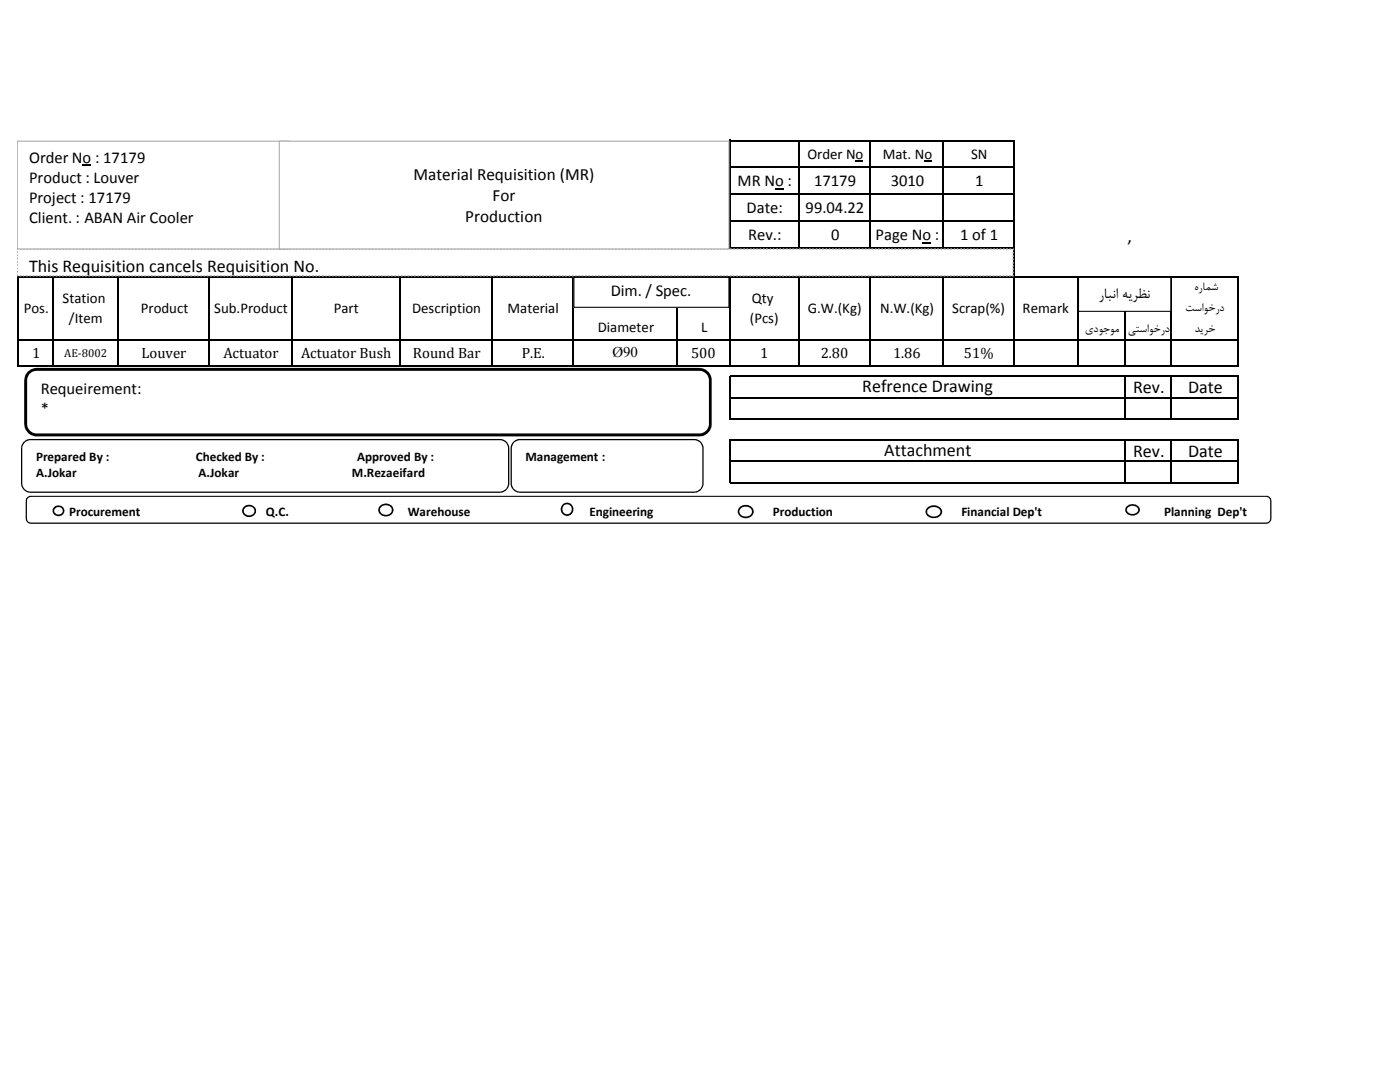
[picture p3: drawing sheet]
<svg xmlns="http://www.w3.org/2000/svg" width="279mm" height="216mm" viewBox="0 0 279 216" stroke-linecap="round" stroke-linejoin="round" font-family="sans-serif">
<path d="M154.7 37.6h1.7v.2h-1.7zM170.7 32.1h1.6v.2h-1.6zM184.5 32.1h1.6v.2h-1.6zM184.1 48.3h1.7v.3h-1.7z" fill="#000"/>
<g fill="none" stroke="#000" stroke-width=".3">
<path d="M145.6 27.9v21.8M145.8 28h56.7M145.8 33.4h56.7M145.8 38.8h56.7M159.4 28.2v21.5M173.7 28.2v21.5M188.3 28.2v21.5M202.3 28.2v45M3.6 55v18.2M3.7 55.2h243.5M10.6 55.3v17.9M23.6 55.3v17.9"/>
<path d="M41.8 55.3v17.9M58.2 55.3v17.9M79.8 55.3v17.9M98.2 55.3v17.9M114.4 55.3v17.9M135.2 55.3v17.9M145.6 55.3v17.9M145.8 44.2h56.7M145.8 49.6h56.7M159.4 55.3v17.9M173.7 55.3v17.9M188.3 55.3v17.9"/>
<path d="M215.1 55.3v17.9M224.4 55.3v17.9M233.8 55.3v17.9M247 55.3v17.9M3.7 67.8h243.5M3.7 73h243.5M145.6 75v8.7M145.8 75.1h101.4M145.8 79.4h101.4M224.4 75.3v8.4M233.8 75.3v8.4M247 75.3v8.4"/>
<path d="M145.6 87.7v8.7M145.8 83.6h101.4M145.8 87.8h101.4M145.8 92.1h101.4M145.8 96.3h101.4M224.4 88v8.4M233.8 88v8.4M247 88v8.4"/>
</g>
<path d="M3.4 49.7h198.8v5.3h-198.8z" fill="#fff"/>
<path d="M3.4 54.7h.2v.3h-.2zM3.4 54.1h.2v.3h-.2zM3.4 53.4h.2v.3h-.2zM3.4 52.7h.2v.4h-.2zM3.4 52.1h.2v.3h-.2zM3.4 51.4h.2v.4h-.2zM3.4 50.8h.2v.3h-.2zM3.4 50.1h.2v.4h-.2zM3.4 49.6l.2-.1v.3h-.2l.2-.1v.1h-.2zM4 49.5h.3v.3h-.3zM4.6 49.5h.4v.3h-.4zM5.3 49.5h.3v.3h-.3zM5.9 49.5h.4v.3h-.4zM6.6 49.5h.3v.3h-.3zM7.2 49.5h.4v.3h-.4zM7.9 49.5h.4v.3h-.4zM8.6 49.5h.3v.3h-.3zM9.2 49.5h.4v.3h-.4zM9.9 49.5h.3v.3h-.3zM10.5 49.5h.4v.3h-.4zM11.2 49.5h.3v.3h-.3zM11.9 49.5h.3v.3h-.3zM12.5 49.5h.3v.3h-.3zM13.2 49.5h.3v.3h-.3zM13.8 49.5h.3v.3h-.3zM14.5 49.5h.3v.3h-.3zM15.1 49.5h.4v.3h-.4zM15.8 49.5h.3v.3h-.3zM16.4 49.5h.4v.3h-.4zM17.1 49.5h.3v.3h-.3zM17.7 49.5h.4v.3h-.4zM18.4 49.5h.4v.3h-.4zM19 49.5h.4v.3h-.4zM19.7 49.5h.4v.3h-.4zM20.4 49.5h.3v.3h-.3zM21 49.5h.4v.3h-.4zM21.7 49.5h.3v.3h-.3zM22.4 49.5h.3v.3h-.3zM23 49.5h.3v.3h-.3zM23.7 49.5h.3v.3h-.3zM24.3 49.5h.3v.3h-.3zM25 49.5h.3v.3h-.3zM25.6 49.5h.4v.3h-.4zM26.3 49.5h.3v.3h-.3zM26.9 49.5h.4v.3h-.4zM27.6 49.5h.3v.3h-.3zM28.2 49.5h.4v.3h-.4zM28.9 49.5h.4v.3h-.4zM29.5 49.5h.4v.3h-.4zM30.2 49.5h.4v.3h-.4zM30.9 49.5h.3v.3h-.3zM31.5 49.5h.4v.3h-.4zM32.2 49.5h.3v.3h-.3zM32.9 49.5h.3v.3h-.3zM33.5 49.5h.3v.3h-.3zM34.2 49.5h.3v.3h-.3zM34.8 49.5h.3v.3h-.3zM35.5 49.5h.3v.3h-.3zM36.1 49.5h.3v.3h-.3zM36.8 49.5h.3v.3h-.3zM37.4 49.5h.4v.3h-.4zM38.1 49.5h.3v.3h-.3zM38.7 49.5h.4v.3h-.4zM39.4 49.5h.4v.3h-.4zM40 49.5h.4v.3h-.4zM40.7 49.5h.4v.3h-.4zM41.4 49.5h.3v.3h-.3zM42 49.5h.4v.3h-.4zM42.7 49.5h.3v.3h-.3zM43.3 49.5h.4v.3h-.4zM44 49.5h.3v.3h-.3zM44.7 49.5h.3v.3h-.3zM45.3 49.5h.3v.3h-.3zM46 49.5h.3v.3h-.3zM46.6 49.5h.3v.3h-.3zM47.3 49.5h.3v.3h-.3zM47.9 49.5h.4v.3h-.4zM48.6 49.5h.3v.3h-.3zM49.2 49.5h.4v.3h-.4zM49.9 49.5h.3v.3h-.3zM50.5 49.5h.4v.3h-.4zM51.2 49.5h.4v.3h-.4zM51.9 49.5h.3v.3h-.3zM52.5 49.5h.4v.3h-.4zM53.2 49.5h.3v.3h-.3zM53.8 49.5h.4v.3h-.4zM54.5 49.5h.3v.3h-.3zM55.2 49.5h.3v.3h-.3zM55.8 49.5h.3v.3h-.3zM56.5 49.5h.3v.3h-.3zM57.1 49.5h.3v.3h-.3zM57.8 49.5h.3v.3h-.3zM58.4 49.5h.4v.3h-.4zM59.1 49.5h.3v.3h-.3zM59.7 49.5h.4v.3h-.4zM60.4 49.5h.3v.3h-.3zM61 49.5h.4v.3h-.4zM61.7 49.5h.4v.3h-.4zM62.4 49.5h.3v.3h-.3zM63 49.5h.4v.3h-.4zM63.7 49.5h.3v.3h-.3zM64.3 49.5h.4v.3h-.4zM65 49.5h.3v.3h-.3zM65.7 49.5h.3v.3h-.3zM66.3 49.5h.3v.3h-.3zM67 49.5h.3v.3h-.3zM67.6 49.5h.3v.3h-.3zM68.3 49.5h.3v.3h-.3zM68.9 49.5h.4v.3h-.4zM69.6 49.5h.3v.3h-.3zM70.2 49.5h.4v.3h-.4zM70.9 49.5h.3v.3h-.3zM71.5 49.5h.4v.3h-.4zM72.2 49.5h.4v.3h-.4zM72.9 49.5h.3v.3h-.3zM73.5 49.5h.4v.3h-.4zM74.2 49.5h.3v.3h-.3zM74.8 49.5h.4v.3h-.4zM75.5 49.5h.3v.3h-.3zM76.2 49.5h.3v.3h-.3zM76.8 49.5h.3v.3h-.3zM77.5 49.5h.3v.3h-.3zM78.1 49.5h.3v.3h-.3zM78.8 49.5h.3v.3h-.3zM79.4 49.5h.4v.3h-.4zM80.1 49.5h.3v.3h-.3zM80.7 49.5h.4v.3h-.4zM81.4 49.5h.3v.3h-.3zM82 49.5h.4v.3h-.4zM82.7 49.5h.4v.3h-.4zM83.4 49.5h.3v.3h-.3zM84 49.5h.4v.3h-.4zM84.7 49.5h.3v.3h-.3zM85.3 49.5h.4v.3h-.4zM86 49.5h.3v.3h-.3zM86.7 49.5h.3v.3h-.3zM87.3 49.5h.3v.3h-.3zM88 49.5h.3v.3h-.3zM88.6 49.5h.3v.3h-.3zM89.3 49.5h.3v.3h-.3zM89.9 49.5h.4v.3h-.4zM90.6 49.5h.3v.3h-.3zM91.2 49.5h.4v.3h-.4zM91.9 49.5h.3v.3h-.3zM92.5 49.5h.4v.3h-.4zM93.2 49.5h.4v.3h-.4zM93.9 49.5h.3v.3h-.3zM94.5 49.5h.4v.3h-.4zM95.2 49.5h.3v.3h-.3zM95.8 49.5h.4v.3h-.4zM96.5 49.5h.3v.3h-.3zM97.2 49.5h.3v.3h-.3zM97.8 49.5h.3v.3h-.3zM98.5 49.5h.3v.3h-.3zM99.1 49.5h.3v.3h-.3zM99.8 49.5h.3v.3h-.3zM100.4 49.5h.4v.3h-.4zM101.1 49.5h.3v.3h-.3zM101.7 49.5h.4v.3h-.4zM102.4 49.5h.3v.3h-.3zM103 49.5h.4v.3h-.4zM103.7 49.5h.4v.3h-.4zM104.4 49.5h.3v.3h-.3zM105 49.5h.4v.3h-.4zM105.7 49.5h.3v.3h-.3zM106.3 49.5h.4v.3h-.4zM107 49.5h.3v.3h-.3zM107.7 49.5h.3v.3h-.3zM108.3 49.5h.3v.3h-.3zM109 49.5h.3v.3h-.3zM109.6 49.5h.3v.3h-.3zM110.3 49.5h.3v.3h-.3zM110.9 49.5h.4v.3h-.4zM111.6 49.5h.3v.3h-.3zM112.2 49.5h.4v.3h-.4zM112.9 49.5h.3v.3h-.3zM113.5 49.5h.4v.3h-.4zM114.2 49.5h.4v.3h-.4zM114.9 49.5h.3v.3h-.3zM115.5 49.5h.4v.3h-.4zM116.2 49.5h.3v.3h-.3zM116.8 49.5h.4v.3h-.4zM117.5 49.5h.3v.3h-.3zM118.2 49.5h.3v.3h-.3zM118.8 49.5h.3v.3h-.3zM119.5 49.5h.3v.3h-.3zM120.1 49.5h.3v.3h-.3zM120.8 49.5h.3v.3h-.3zM121.4 49.5h.4v.3h-.4zM122.1 49.5h.3v.3h-.3zM122.7 49.5h.4v.3h-.4zM123.4 49.5h.3v.3h-.3zM124 49.5h.4v.3h-.4zM124.7 49.5h.4v.3h-.4zM125.3 49.5h.4v.3h-.4zM126 49.5h.4v.3h-.4zM126.7 49.5h.3v.3h-.3zM127.3 49.5h.4v.3h-.4zM128 49.5h.3v.3h-.3zM128.7 49.5h.3v.3h-.3zM129.3 49.5h.3v.3h-.3zM130 49.5h.3v.3h-.3zM130.6 49.5h.3v.3h-.3zM131.3 49.5h.3v.3h-.3zM131.9 49.5h.3v.3h-.3zM132.6 49.5h.3v.3h-.3zM133.2 49.5h.4v.3h-.4zM133.9 49.5h.3v.3h-.3zM134.5 49.5h.4v.3h-.4zM135.2 49.5h.4v.3h-.4zM135.8 49.5h.4v.3h-.4zM136.5 49.5h.4v.3h-.4zM137.2 49.5h.3v.3h-.3zM137.8 49.5h.4v.3h-.4zM138.5 49.5h.3v.3h-.3zM139.1 49.5h.4v.3h-.4zM139.8 49.5h.3v.3h-.3zM140.5 49.5h.3v.3h-.3zM141.1 49.5h.3v.3h-.3zM141.8 49.5h.3v.3h-.3zM142.4 49.5h.3v.3h-.3zM143.1 49.5h.3v.3h-.3zM143.7 49.5h.4v.3h-.4zM144.4 49.5h.3v.3h-.3zM145 49.5h.4v.3h-.4zM145.7 49.5h.3v.3h-.3zM146.3 49.5h.4v.3h-.4zM147 49.5h.4v.3h-.4zM147.7 49.5h.3v.3h-.3zM148.3 49.5h.4v.3h-.4zM149 49.5h.3v.3h-.3zM149.6 49.5h.4v.3h-.4zM150.3 49.5h.3v.3h-.3zM151 49.5h.3v.3h-.3zM151.6 49.5h.3v.3h-.3zM152.3 49.5h.3v.3h-.3zM152.9 49.5h.3v.3h-.3zM153.6 49.5h.3v.3h-.3zM154.2 49.5h.4v.3h-.4zM154.9 49.5h.3v.3h-.3zM155.5 49.5h.4v.3h-.4zM156.2 49.5h.3v.3h-.3zM156.8 49.5h.4v.3h-.4zM157.5 49.5h.4v.3h-.4zM158.2 49.5h.3v.3h-.3zM158.8 49.5h.4v.3h-.4zM159.5 49.5h.3v.3h-.3zM160.1 49.5h.4v.3h-.4zM160.8 49.5h.3v.3h-.3zM161.5 49.5h.3v.3h-.3zM162.1 49.5h.3v.3h-.3zM162.8 49.5h.3v.3h-.3zM163.4 49.5h.3v.3h-.3zM164.1 49.5h.3v.3h-.3zM164.7 49.5h.4v.3h-.4zM165.4 49.5h.3v.3h-.3zM166 49.5h.4v.3h-.4zM166.7 49.5h.3v.3h-.3zM167.3 49.5h.4v.3h-.4zM168 49.5h.4v.3h-.4zM168.7 49.5h.3v.3h-.3zM169.3 49.5h.4v.3h-.4zM170 49.5h.3v.3h-.3zM170.6 49.5h.4v.3h-.4zM171.3 49.5h.3v.3h-.3zM172 49.5h.3v.3h-.3zM172.6 49.5h.3v.3h-.3zM173.3 49.5h.3v.3h-.3zM173.9 49.5h.3v.3h-.3zM174.6 49.5h.3v.3h-.3zM175.2 49.5h.4v.3h-.4zM175.9 49.5h.3v.3h-.3zM176.5 49.5h.4v.3h-.4zM177.2 49.5h.3v.3h-.3zM177.8 49.5h.4v.3h-.4zM178.5 49.5h.4v.3h-.4zM179.2 49.5h.3v.3h-.3zM179.8 49.5h.4v.3h-.4zM180.5 49.5h.3v.3h-.3zM181.1 49.5h.4v.3h-.4zM181.8 49.5h.3v.3h-.3zM182.5 49.5h.3v.3h-.3zM183.1 49.5h.3v.3h-.3zM183.8 49.5h.3v.3h-.3zM184.4 49.5h.3v.3h-.3zM185.1 49.5h.3v.3h-.3zM185.7 49.5h.4v.3h-.4zM186.4 49.5h.3v.3h-.3zM187 49.5h.4v.3h-.4zM187.7 49.5h.3v.3h-.3zM188.3 49.5h.4v.3h-.4zM189 49.5h.4v.3h-.4zM189.7 49.5h.3v.3h-.3zM190.3 49.5h.4v.3h-.4zM191 49.5h.3v.3h-.3zM191.6 49.5h.4v.3h-.4zM192.3 49.5h.3v.3h-.3zM193 49.5h.3v.3h-.3zM193.6 49.5h.3v.3h-.3zM194.3 49.5h.3v.3h-.3zM194.9 49.5h.3v.3h-.3zM195.6 49.5h.3v.3h-.3zM196.2 49.5h.4v.3h-.4zM196.9 49.5h.3v.3h-.3zM197.5 49.5h.4v.3h-.4zM198.2 49.5h.3v.3h-.3zM198.8 49.5h.4v.3h-.4zM199.5 49.5h.4v.3h-.4zM200.2 49.5h.3v.3h-.3zM200.8 49.5h.4v.3h-.4zM201.5 49.5h.3v.3h-.3zM202.1 49.5l.2 .1 .1 .4h-.3zM202.1 50.2h.3v.4h-.3zM202.1 50.9h.3v.4h-.3zM202.1 51.6h.3v.3h-.3zM202.1 52.2h.3v.4h-.3zM202.1 52.9h.3v.3h-.3zM202.1 53.6h.3v.3h-.3zM202.1 54.2h.3v.3h-.3zM202.1 54.9h.3l-.1 .3h-.2v-.3h.1l-.1 .1zM201.4 54.9h.3v.3h-.3zM200.7 54.9h.4v.3h-.4zM200.1 54.9h.3v.3h-.3zM199.4 54.9h.4v.3h-.4zM198.8 54.9h.3v.3h-.3zM198.1 54.9h.4v.3h-.4zM197.5 54.9h.3v.3h-.3zM196.8 54.9h.3v.3h-.3zM196.2 54.9h.3v.3h-.3zM195.5 54.9h.3v.3h-.3zM194.9 54.9h.3v.3h-.3zM194.2 54.9h.3v.3h-.3zM193.5 54.9h.3v.3h-.3zM192.9 54.9h.3v.3h-.3zM192.2 54.9h.3v.3h-.3zM191.6 54.9h.3v.3h-.3zM190.9 54.9h.3v.3h-.3zM190.2 54.9h.4v.3h-.4zM189.6 54.9h.3v.3h-.3zM188.9 54.9h.4v.3h-.4zM188.3 54.9h.3v.3h-.3zM187.6 54.9h.4v.3h-.4zM187 54.9h.3v.3h-.3zM186.3 54.9h.3v.3h-.3zM185.7 54.9h.3v.3h-.3zM185 54.9h.3v.3h-.3zM184.4 54.9h.3v.3h-.3zM183.7 54.9h.3v.3h-.3zM183 54.9h.3v.3h-.3zM182.4 54.9h.3v.3h-.3zM181.7 54.9h.3v.3h-.3zM181.1 54.9h.3v.3h-.3zM180.4 54.9h.3v.3h-.3zM179.7 54.9h.4v.3h-.4zM179.1 54.9h.3v.3h-.3zM178.4 54.9h.4v.3h-.4zM177.8 54.9h.3v.3h-.3zM177.1 54.9h.4v.3h-.4zM176.5 54.9h.3v.3h-.3zM175.8 54.9h.3v.3h-.3zM175.2 54.9h.3v.3h-.3zM174.5 54.9h.3v.3h-.3zM173.9 54.9h.3v.3h-.3zM173.2 54.9h.3v.3h-.3zM172.6 54.9h.2v.3h-.2zM171.9 54.9h.3v.3h-.3zM171.2 54.9h.3v.3h-.3zM170.6 54.9h.3v.3h-.3zM169.9 54.9h.3v.3h-.3zM169.2 54.9h.4v.3h-.4zM168.6 54.9h.3v.3h-.3zM167.9 54.9h.4v.3h-.4zM167.3 54.9h.3v.3h-.3zM166.6 54.9h.4v.3h-.4zM166 54.9h.3v.3h-.3zM165.3 54.9h.4v.3h-.4zM164.7 54.9h.3v.3h-.3zM164 54.9h.3v.3h-.3zM163.4 54.9h.3v.3h-.3zM162.7 54.9h.3v.3h-.3zM162.1 54.9h.2v.3h-.2zM161.4 54.9h.3v.3h-.3zM160.7 54.9h.3v.3h-.3zM160.1 54.9h.3v.3h-.3zM159.4 54.9h.3v.3h-.3zM158.7 54.9h.4v.3h-.4zM158.1 54.9h.3v.3h-.3zM157.4 54.9h.4v.3h-.4zM156.8 54.9h.3v.3h-.3zM156.1 54.9h.4v.3h-.4zM155.5 54.9h.3v.3h-.3zM154.8 54.9h.4v.3h-.4zM154.2 54.9h.3v.3h-.3zM153.5 54.9h.3v.3h-.3zM152.9 54.9h.3v.3h-.3zM152.2 54.9h.3v.3h-.3zM151.6 54.9h.2v.3h-.2zM150.9 54.9h.3v.3h-.3zM150.2 54.9h.3v.3h-.3zM149.6 54.9h.3v.3h-.3zM148.9 54.9h.3v.3h-.3zM148.3 54.9h.3v.3h-.3zM147.6 54.9h.3v.3h-.3zM146.9 54.9h.4v.3h-.4zM146.3 54.9h.3v.3h-.3zM145.6 54.9h.4v.3h-.4zM145 54.9h.3v.3h-.3zM144.3 54.9h.4v.3h-.4zM143.7 54.9h.3v.3h-.3zM143 54.9h.3v.3h-.3zM142.4 54.9h.3v.3h-.3zM141.7 54.9h.3v.3h-.3zM141.1 54.9h.3v.3h-.3zM140.4 54.9h.3v.3h-.3zM139.7 54.9h.3v.3h-.3zM139.1 54.9h.3v.3h-.3zM138.4 54.9h.3v.3h-.3zM137.8 54.9h.3v.3h-.3zM137.1 54.9h.3v.3h-.3zM136.4 54.9h.4v.3h-.4zM135.8 54.9h.3v.3h-.3zM135.1 54.9h.4v.3h-.4zM134.5 54.9h.3v.3h-.3zM133.8 54.9h.4v.3h-.4zM133.2 54.9h.3v.3h-.3zM132.5 54.9h.3v.3h-.3zM131.9 54.9h.3v.3h-.3zM131.2 54.9h.3v.3h-.3zM130.6 54.9h.3v.3h-.3zM129.9 54.9h.3v.3h-.3zM129.2 54.9h.3v.3h-.3zM128.6 54.9h.3v.3h-.3zM127.9 54.9h.3v.3h-.3zM127.3 54.9h.3v.3h-.3zM126.6 54.9h.3v.3h-.3zM125.9 54.9h.4v.3h-.4zM125.3 54.9h.3v.3h-.3zM124.6 54.9h.4v.3h-.4zM124 54.9h.3v.3h-.3zM123.3 54.9h.4v.3h-.4zM122.7 54.9h.3v.3h-.3zM122 54.9h.3v.3h-.3zM121.4 54.9h.3v.3h-.3zM120.7 54.9h.3v.3h-.3zM120.1 54.9h.3v.3h-.3zM119.4 54.9h.3v.3h-.3zM118.7 54.9h.3v.3h-.3zM118.1 54.9h.3v.3h-.3zM117.4 54.9h.3v.3h-.3zM116.8 54.9h.3v.3h-.3zM116.1 54.9h.3v.3h-.3zM115.4 54.9h.4v.3h-.4zM114.8 54.9h.3v.3h-.3zM114.1 54.9h.4v.3h-.4zM113.5 54.9h.3v.3h-.3zM112.8 54.9h.4v.3h-.4zM112.2 54.9h.3v.3h-.3zM111.5 54.9h.3v.3h-.3zM110.9 54.9h.3v.3h-.3zM110.2 54.9h.3v.3h-.3zM109.6 54.9h.3v.3h-.3zM108.9 54.9h.3v.3h-.3zM108.2 54.9h.3v.3h-.3zM107.6 54.9h.3v.3h-.3zM106.9 54.9h.3v.3h-.3zM106.3 54.9h.3v.3h-.3zM105.6 54.9h.3v.3h-.3zM104.9 54.9h.4v.3h-.4zM104.3 54.9h.3v.3h-.3zM103.6 54.9h.4v.3h-.4zM103 54.9h.3v.3h-.3zM102.3 54.9h.4v.3h-.4zM101.7 54.9h.3v.3h-.3zM101 54.9h.3v.3h-.3zM100.4 54.9h.3v.3h-.3zM99.7 54.9h.3v.3h-.3zM99.1 54.9h.3v.3h-.3zM98.4 54.9h.3v.3h-.3zM97.7 54.9h.3v.3h-.3zM97.1 54.9h.3v.3h-.3zM96.4 54.9h.3v.3h-.3zM95.8 54.9h.3v.3h-.3zM95.1 54.9h.3v.3h-.3zM94.4 54.9h.4v.3h-.4zM93.8 54.9h.3v.3h-.3zM93.1 54.9h.4v.3h-.4zM92.5 54.9h.3v.3h-.3zM91.8 54.9h.4v.3h-.4zM91.2 54.9h.3v.3h-.3zM90.5 54.9h.3v.3h-.3zM89.9 54.9h.3v.3h-.3zM89.2 54.9h.3v.3h-.3zM88.6 54.9h.3v.3h-.3zM87.9 54.9h.3v.3h-.3zM87.2 54.9h.3v.3h-.3zM86.6 54.9h.3v.3h-.3zM85.9 54.9h.3v.3h-.3zM85.3 54.9h.3v.3h-.3zM84.6 54.9h.3v.3h-.3zM83.9 54.9h.4v.3h-.4zM83.3 54.9h.3v.3h-.3zM82.6 54.9h.4v.3h-.4zM82 54.9h.3v.3h-.3zM81.3 54.9h.4v.3h-.4zM80.7 54.9h.3v.3h-.3zM80 54.9h.3v.3h-.3zM79.4 54.9h.3v.3h-.3zM78.7 54.9h.3v.3h-.3zM78.1 54.9h.3v.3h-.3zM77.4 54.9h.3v.3h-.3zM76.8 54.9h.2v.3h-.2zM76.1 54.9h.3v.3h-.3zM75.4 54.9h.3v.3h-.3zM74.8 54.9h.3v.3h-.3zM74.1 54.9h.3v.3h-.3zM73.4 54.9h.4v.3h-.4zM72.8 54.9h.3v.3h-.3zM72.1 54.9h.4v.3h-.4zM71.5 54.9h.3v.3h-.3zM70.8 54.9h.4v.3h-.4zM70.2 54.9h.3v.3h-.3zM69.5 54.9h.3v.3h-.3zM68.9 54.9h.3v.3h-.3zM68.2 54.9h.3v.3h-.3zM67.6 54.9h.3v.3h-.3zM66.9 54.9h.3v.3h-.3zM66.3 54.9h.2v.3h-.2zM65.6 54.9h.3v.3h-.3zM64.9 54.9h.3v.3h-.3zM64.3 54.9h.3v.3h-.3zM63.6 54.9h.3v.3h-.3zM62.9 54.9h.4v.3h-.4zM62.3 54.9h.3v.3h-.3zM61.6 54.9h.4v.3h-.4zM61 54.9h.3v.3h-.3zM60.3 54.9h.4v.3h-.4zM59.7 54.9h.3v.3h-.3zM59 54.9h.4v.3h-.4zM58.4 54.9h.3v.3h-.3zM57.7 54.9h.3v.3h-.3zM57.1 54.9h.3v.3h-.3zM56.4 54.9h.3v.3h-.3zM55.8 54.9h.2v.3h-.2zM55.1 54.9h.3v.3h-.3zM54.4 54.9h.3v.3h-.3zM53.8 54.9h.3v.3h-.3zM53.1 54.9h.3v.3h-.3zM52.5 54.9h.3v.3h-.3zM51.8 54.9h.3v.3h-.3zM51.1 54.9h.4v.3h-.4zM50.5 54.9h.3v.3h-.3zM49.8 54.9h.4v.3h-.4zM49.2 54.9h.3v.3h-.3zM48.5 54.9h.4v.3h-.4zM47.9 54.9h.3v.3h-.3zM47.2 54.9h.3v.3h-.3zM46.6 54.9h.3v.3h-.3zM45.9 54.9h.3v.3h-.3zM45.3 54.9h.3v.3h-.3zM44.6 54.9h.3v.3h-.3zM43.9 54.9h.3v.3h-.3zM43.3 54.9h.3v.3h-.3zM42.6 54.9h.3v.3h-.3zM42 54.9h.3v.3h-.3zM41.3 54.9h.3v.3h-.3zM40.6 54.9h.4v.3h-.4zM40 54.9h.3v.3h-.3zM39.3 54.9h.4v.3h-.4zM38.7 54.9h.3v.3h-.3zM38 54.9h.4v.3h-.4zM37.4 54.9h.3v.3h-.3zM36.7 54.9h.3v.3h-.3zM36.1 54.9h.3v.3h-.3zM35.4 54.9h.3v.3h-.3zM34.8 54.9h.3v.3h-.3zM34.1 54.9h.3v.3h-.3zM33.4 54.9h.3v.3h-.3zM32.8 54.9h.3v.3h-.3zM32.1 54.9h.3v.3h-.3zM31.5 54.9h.3v.3h-.3zM30.8 54.9h.3v.3h-.3zM30.1 54.9h.4v.3h-.4zM29.5 54.9h.3v.3h-.3zM28.8 54.9h.4v.3h-.4zM28.2 54.9h.3v.3h-.3zM27.5 54.9h.4v.3h-.4zM26.9 54.9h.3v.3h-.3zM26.2 54.9h.3v.3h-.3zM25.6 54.9h.3v.3h-.3zM24.9 54.9h.3v.3h-.3zM24.3 54.9h.3v.3h-.3zM23.6 54.9h.3v.3h-.3zM22.9 54.9h.3v.3h-.3zM22.3 54.9h.3v.3h-.3zM21.6 54.9h.3v.3h-.3zM21 54.9h.3v.3h-.3zM20.3 54.9h.3v.3h-.3zM19.6 54.9h.4v.3h-.4zM19 54.9h.3v.3h-.3zM18.3 54.9h.4v.3h-.4zM17.7 54.9h.3v.3h-.3zM17 54.9h.4v.3h-.4zM16.4 54.9h.3v.3h-.3zM15.7 54.9h.3v.3h-.3zM15.1 54.9h.3v.3h-.3zM14.4 54.9h.3v.3h-.3zM13.8 54.9h.3v.3h-.3zM13.1 54.9h.3v.3h-.3zM12.4 54.9h.3v.3h-.3zM11.8 54.9h.3v.3h-.3zM11.1 54.9h.3v.3h-.3zM10.5 54.9h.3v.3h-.3zM9.8 54.9h.3v.3h-.3zM9.1 54.9h.4v.3h-.4zM8.5 54.9h.3v.3h-.3zM7.8 54.9h.4v.3h-.4zM7.2 54.9h.3v.3h-.3zM6.5 54.9h.4v.3h-.4zM5.9 54.9h.3v.3h-.3zM5.2 54.9h.3v.3h-.3zM4.6 54.9h.3v.3h-.3zM3.9 54.9h.3v.3h-.3zM3.4 54.9h.2v.3h-.2z" fill="#a6a6a6"/>
<path d="M3.4 28.2h54.3v21.5h-54.3z" fill="#fff"/>
<path d="M3.4 28.1h54.4l.1 21.6-.2 .1h-54.3zM3.4 28.3l.2-.1v21.5l-.2-.1h54.3l-.1 .1v-21.5l.1 .1z" fill="#a6a6a6"/>
<path d="M16.5 32.9h1.7v.2h-1.7z" fill="#000"/>
<path d="M55.7 28.2h89.8v21.5h-89.8z" fill="#fff"/>
<path d="M55.7 28.1h89.8l.1 .1v21.5l-.1 .1h-89.8zM55.7 28.3l.1-.1v21.5l-.1-.1h89.8l-.1 .1v-21.5l.1 .1z" fill="#a6a6a6"/>
<path d="M5.8 74.3l.9-.5 .6-.1h132.3a2.19 2.19 0 0 1 2.2 2.2v8.7a2.18 2.18 0 0 1-2.2 2.2h-132.3a2.18 2.18 0 0 1-2.2-2.2v-8.7l.1-.6z" fill-rule="evenodd" fill="#fff"/>
<path d="M5.4 74.3a2.74 2.74 0 0 1 1.9-.9h132.3a2.49 2.49 0 0 1 2.4 2.2v9.2a2.47 2.47 0 0 1-2.4 2.3h-132.3a2.49 2.49 0 0 1-2.5-2.5v-8.7l.2-.7zM5.9 74.6l-.5 1.1v8.9a1.88 1.88 0 0 0 1.9 1.9h132.4a1.93 1.93 0 0 0 1.8-1.7v-9.1a1.93 1.93 0 0 0-1.7-1.7h-132.6l-.6 .1z" fill="#000"/>
<path d="M4.8 88.2l.8-.4 .5-.1h93.7a1.74 1.74 0 0 1 1.7 1.8v6.9a1.78 1.78 0 0 1-1.7 1.8h-93.7a1.79 1.79 0 0 1-1.8-1.8v-6.9l.1-.5z" fill-rule="evenodd" fill="#fff"/>
<path d="M4.7 88.1l.6-.4 .6-.1h94l.6 .2a1.86 1.86 0 0 1 1.1 1.5v7.3l-.1 .6a1.83 1.83 0 0 1-1.7 1.1h-93.7a1.96 1.96 0 0 1-1.9-1.8v-7l.1-.6zM4.9 88.3l-.5 1v7.3l.5 1 .5 .4 .5 .1h94l1-.5 .5-1v-7.3l-.5-1-1-.5h-94z" fill="#000"/>
<path d="M102.5 88.2l.8-.4 .5-.1h34.8a1.74 1.74 0 0 1 1.7 1.8v6.9a1.78 1.78 0 0 1-1.7 1.8h-34.8a1.75 1.75 0 0 1-1.8-1.8v-6.9l.1-.5z" fill-rule="evenodd" fill="#fff"/>
<path d="M102.4 88.1l.6-.4 .6-.1h35.1l.6 .2a1.86 1.86 0 0 1 1.1 1.5v7.3a1.9 1.9 0 0 1-1.8 1.7h-34.8a1.96 1.96 0 0 1-1.9-1.8v-7.2l.1-.6zM102.6 88.3l-.4 1v7.3l.4 1 1 .5h35.1l1-.5 .5-1v-7.3l-.5-1-1-.5h-35.1z" fill="#000"/>
<path d="M5.5 99.3l.6-.3h246.6a.93 .93 0 0 1 .9 .9v3.6a.92 .92 0 0 1-.9 .9h-246.6a.92 .92 0 0 1-.9-.9v-3.6z" fill-rule="evenodd" fill="#fff"/>
<path d="M5.5 99.2l.4-.3h247a1.01 1.01 0 0 1 .8 1v3.6a1.03 1.03 0 0 1-1 1h-246.6a1.03 1.03 0 0 1-1-1v-3.6zM5.7 99.3l-.3 .5v3.8l.2 .4 .4 .3h246.9l.3-.2 .3-.4v-3.9l-.3-.5-.5-.2h-246.5z" fill="#000"/>
<path d="M11 101.3a.99 .99 0 0 1 1.4-.1 .99 .99 0 0 1 0 1.4 .99 .99 0 0 1-1.4 0 .87 .87 0 0 1 0-1.3z" fill-rule="evenodd" fill="#fff"/>
<path d="M10.5 101.9a1.15 1.15 0 0 1 2.3 0 1.15 1.15 0 0 1-2.3 0zM11 101.4l-.2 .5 .2 .5 .9 .3 .5-.3 .1-.6-.3-.5-.7-.1z" fill="#000"/>
<path d="M48.7 101.3a1.17 1.17 0 0 1 1.6-.3 1.17 1.17 0 0 1 .4 1.6 1.17 1.17 0 0 1-1.6 .3 1.17 1.17 0 0 1-.4-1.6z" fill-rule="evenodd" fill="#fff"/>
<path d="M48.6 101.2l.8-.4 1.1 .1a1.15 1.15 0 0 1 0 2.1 1.3 1.3 0 0 1-1.7-.1 1.3 1.3 0 0 1-.2-1.7zM48.9 101.3l-.3 .5v.3l.5 .6 1.1 .1 .5-.5v-.7l-.4-.4-.8-.2z" fill="#000"/>
<path d="M75.9 101.1a1.29 1.29 0 0 1 1.7-.4 1.29 1.29 0 0 1 .5 1.7 1.29 1.29 0 0 1-1.7 .4 1.29 1.29 0 0 1-.5-1.7z" fill-rule="evenodd" fill="#fff"/>
<path d="M75.8 101l.4-.3 .8-.2 1.1 .3a1.17 1.17 0 0 1-.2 2l-.6 .2a1.56 1.56 0 0 1-1.8-1v-.5zM76.2 101.1l-.4 .5v.4l.5 .6 .7 .1h.5l.6-.6v-.7l-.4-.4-.7-.2z" fill="#000"/>
<path d="M225 101.1a1.42 1.42 0 0 1 2.3 .6 1.37 1.37 0 0 1-1.3 1 1.37 1.37 0 0 1-1.3-1z" fill-rule="evenodd" fill="#fff"/>
<path d="M224.8 101.1a1.57 1.57 0 0 1 2.7 .6 1.29 1.29 0 0 1-1.2 1.2l-1.1-.2-.4-.3-.3-.7zM225 101.3l-.1 .4 .1 .4 .6 .4h.9l.3-.2 .4-.4-.2-.6-.7-.4h-.5z" fill="#000"/>
<circle cx="113.2" cy="101.6" r="1.14" fill="#fff"/>
<path d="M111.9 101.6a1.31 1.31 0 0 1 2.6 0 1.31 1.31 0 0 1-2.6 0zM112.2 101.6a1 1 0 0 0 2 0 1 1 0 0 0-2 0z" fill="#000"/>
<path d="M185.2 101.5a1.64 1.64 0 0 1 2.7 .6 1.58 1.58 0 0 1-1.5 1.1 1.58 1.58 0 0 1-1.5-1.1z" fill-rule="evenodd" fill="#fff"/>
<path d="M185 101.3l.5-.3a2 2 0 0 1 2.2 .4l.3 .5a1.5 1.5 0 0 1-1.9 1.5 1.46 1.46 0 0 1-1.4-1.3zM185.4 101.5l-.4 .4v.4l.3 .4 .5 .3h1.1l.7-.6v-.6l-.7-.6h-1.1z" fill="#000"/>
<path d="M147.7 101.4a1.5 1.5 0 0 1 2.5 .7 1.44 1.44 0 0 1-1.4 1.2 1.44 1.44 0 0 1-1.4-1.2z" fill-rule="evenodd" fill="#fff"/>
<path d="M147.5 101.3a1.75 1.75 0 0 1 2.2-.3l.2 .1a1.2 1.2 0 0 1-.2 2.1 1.56 1.56 0 0 1-1.7 .1 1.56 1.56 0 0 1-.8-1.5zM147.9 101.3l-.4 .8 .2 .5 .4 .3 .7 .2 .6-.1 .6-.5 .1-.6-.4-.6-.6-.2h-.8z" fill="#000"/>
<path d="M215.2 55.3h18.4v6.8h-18.4z" fill="#fff"/>
<path d="M215.1 55.3l18.5-.1 .2 .1-.1 6.9h-18.5l-.1-.1zM215.2 55.5l.1-.2v6.8l-.1-.1h18.4v.1v-6.8v.2z" fill="#000"/>
<path d="M114.5 55.3h31v6h-31z" fill="#fff"/>
<path d="M114.4 55.3l31.1-.1 .1 .1v6l-31.1 .1-.1-.1zM114.5 55.5l.1-.2v6l-.1-.1h31l-.1 .1v-6l.1 .2z" fill="#000"/>
<g font-size="3.6">
<text x="225" y="48.4">,</text>
<text x="5.8" y="54.3">This Requisition cancels Requisition No.</text>
<text x="172.1" y="78.3">Refrence Drawing</text>
<text x="226.1" y="78.4">Rev.</text>
<text x="237.1" y="78.4">Date</text>
<text x="176.5" y="91">Attachment</text>
<text x="226.1" y="91.1">Rev.</text>
<text x="237.1" y="91.1">Date</text>
</g>
<g font-size="3.4">
<text x="82.5" y="35.9">Material Requisition (MR)</text>
<text x="98.3" y="40.1">For</text>
<text x="92.8" y="44.3">Production</text>
</g>
<g font-size="3.3">
<text x="5.8" y="32.5">Order No : 17179</text>
<text x="5.8" y="40.5">Project : 17179</text>
<text x="5.8" y="36.4">Product : Louver</text>
<text x="147.2" y="37.2">MR No :</text>
<text x="162.5" y="37.2">17179</text>
<text x="177.8" y="37.2">3010</text>
<text x="194.6" y="37.2">1</text>
<text x="5.8" y="44.5">Client. : ABAN Air Cooler</text>
<text x="149" y="42.6">Date:</text>
<text x="149.3" y="48">Rev.:</text>
<text x="160.8" y="42.6">99.04.22</text>
<text x="165.9" y="48">0</text>
<text x="174.8" y="48">Page No :</text>
<text x="191.6" y="48">1 of 1</text>
<text x="121.9" y="59.1">Dim. / Spec.</text>
<text x="219.2" y="59.4">رابان ه</text>
<text x="225.3" y="59.4">يرظن</text>
<text x="8.1" y="78.7">Requeirement:</text>
<text x="8.1" y="82.6">*</text>
</g>
<g font-size="3">
<text x="161.1" y="31.7">Order No</text>
<text x="176.2" y="31.7">Mat. No</text>
<text x="193.8" y="31.7">SN</text>
<text x="4.7" y="62.5">Pos.</text>
<text x="12.5" y="60.5">Station</text>
<text x="13.8" y="64.5">/Item</text>
<text x="28.1" y="62.5">Product</text>
<text x="42.8" y="62.5">Sub.Product</text>
<text x="66.6" y="62.5">Part</text>
<text x="82.2" y="62.5">Description</text>
<text x="101.3" y="62.5">Material</text>
<text x="149.6" y="64.5">(Pcs)</text>
<text x="150" y="60.5">Qty</text>
<text x="161.2" y="62.5">G.W.(Kg)</text>
<text x="175.6" y="62.5">N.W.(Kg)</text>
<text x="190" y="62.5">Scrap(%)</text>
<text x="204.1" y="62.5">Remark</text>
<text x="6.4" y="71.5">1</text>
<text x="28.2" y="71.5">Louver</text>
<text x="44.6" y="71.5">Actuator</text>
<text x="60.1" y="71.5">Actuator Bush</text>
<text x="82.4" y="71.5">Round Bar</text>
<text x="104.1" y="71.5">P.E.</text>
<text x="119.3" y="66.2">Diameter</text>
<text x="122.2" y="71.3">Ø90</text>
<text x="137.9" y="71.5">500</text>
<text x="139.9" y="66.2">L</text>
<text x="151.7" y="71.5">1</text>
<text x="163.8" y="71.5">2.80</text>
<text x="178.2" y="71.5">1.86</text>
<text x="192.4" y="71.5">51%</text>
</g>
<g font-size="2.6">
<text x="238.3" y="57.9">هرامش</text>
<text x="236.5" y="62.1">تساوخرد</text>
<text x="216.5" y="66.2">يدوجوم</text>
<text x="225.1" y="66.2">يتساوخرد</text>
<text x="238.4" y="66.3">ديرخ</text>
<text x="7.2" y="91.9">Prepared By :</text>
<text x="7.2" y="95.1">A.Jokar</text>
<text x="39.1" y="91.9">Checked By :</text>
<text x="39.6" y="95.1">A.Jokar</text>
<text x="70.2" y="95.1">M.Rezaeifard</text>
<text x="71.3" y="91.9">Approved By :</text>
<text x="104.9" y="91.9">Management :</text>
<text x="13.8" y="103">Procurement</text>
<text x="53" y="103">Q.C.</text>
<text x="81.4" y="103">Warehouse</text>
<text x="117.6" y="103">Engineering</text>
<text x="154.3" y="103">Production</text>
<text x="191.9" y="103">Financial Dep't</text>
<text x="232.3" y="103">Planning Dep't</text>
</g>
<text font-size="2.3" x="12.8" y="71.2">AE‐8002</text>
</svg>
